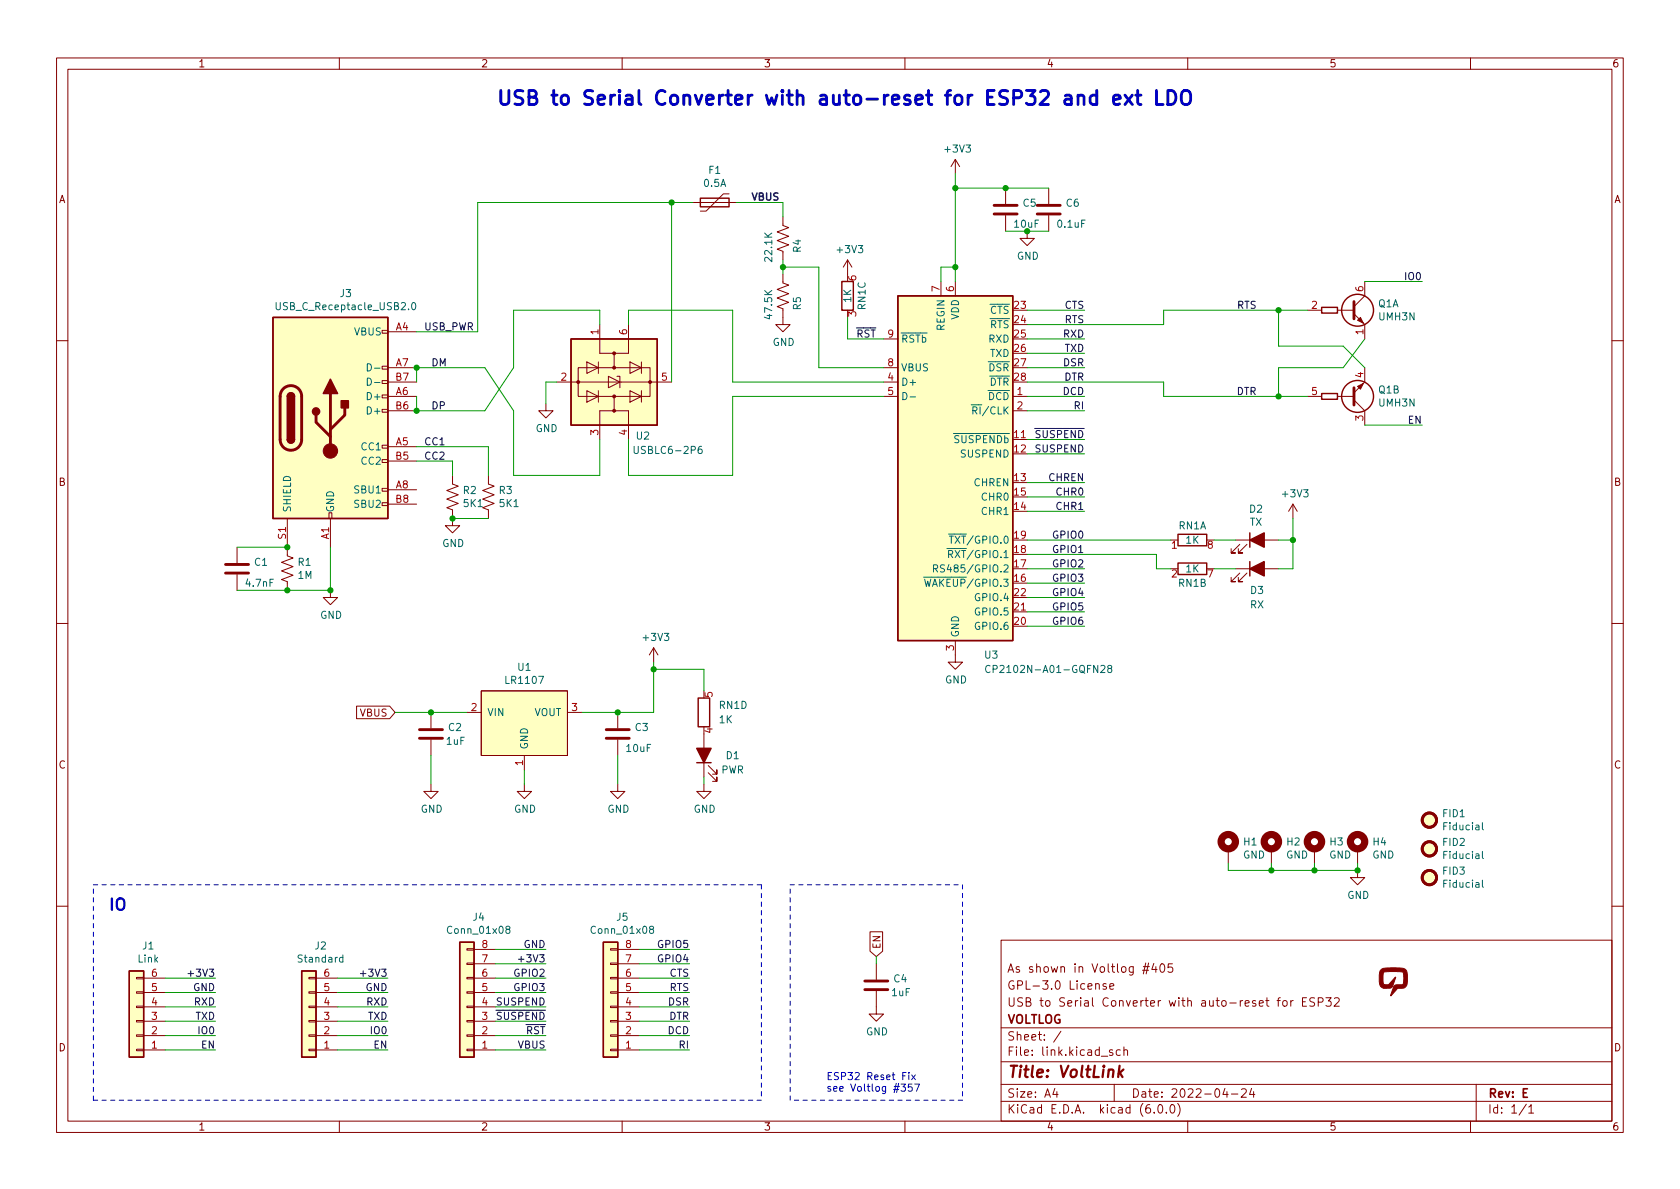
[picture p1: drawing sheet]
<svg xmlns="http://www.w3.org/2000/svg" width="297mm" height="210mm" viewBox="0 0 297 210" stroke-linecap="round" stroke-linejoin="round" font-family="sans-serif">
<g fill="none" stroke="#840000" stroke-width=".18">
<path d="M10 10.2h277v190.1h-277zM12 12.2h273v186.1h-273zM60 10.2v2M110 10.2v2M160 10.2v2M210 10.2v2M260 10.2v2M122.6 35.8h7.6M128.9 34.3h-1l-3.1 3h-1M138.4 38.3v1.6l1 .4-2 .7 2 .8-2 .7 2 .8-2 .8 1 .3v1.6M168.9 28.2v2.5M168.9 28.2l-.8 1.3"/>
<path d="M168.9 28.2l.8 1.3M177.8 33.3v2.8M177.8 38.1v2.8M185.4 33.3v2.8M185.4 38.1v2.8M67.6 58.4h1v.5h-1zM68.6 58.7h5.1M106 57.4v5.1h2.6M111.1 57.4v5.1h-2.5v2.5M138.4 48.5v1.5l1 .4-2 .8 2 .7-2 .8 2 .8-2 .7 1 .4v2.8h1.3l-1.3 1.3-1.2-1.3h1.2M149.9 46l-.8 1.2M149.9 46v2.5"/>
<path d="M149.9 46l.7 1.2M156.2 59.9h2.5M166.4 49.8v2.5M168.9 49.8v2.5M181.6 40.9v1.3h1.3l-1.3 1.2-1.3-1.2h1.3M231.1 54.9h2.6M236.5 54.9h2.9M239.4 55.5l1.9 1.9v2.5M241.3 49.8v2.5l-1.9 1.9M10 60.2h2M67.6 78.7h1v.5h-1zM67.6 72.4h1v.5h-1z"/>
<path d="M67.6 69.8h1v.6h-1zM67.6 67.3h1v.5h-1zM67.6 64.8h1v.5h-1zM68.6 70.1h5.1M68.6 72.6h5.1M68.6 67.6h5.1M68.6 65h5.1M68.6 79h5.1M96.5 71.4v1.2h1.3l-1.3 1.3-1.3-1.3h1.3M98.4 67.6h20.3M102.2 65h12.7v5.1h-12.7zM103.8 64l2 1-2 1z"/>
<path d="M103.8 69.1l2 1-2 1zM105.8 64v2M105.8 69.1v2M107.6 66.5l2 1.1-2 1zM108.6 70.1v2.5h2.5v5.1M108.6 72.6h-2.6v5.1M109.1 66.5h.5v2.1M111.4 64l2 1-2 1zM111.4 69.1l2 1-2 1zM113.4 64v2M113.4 69.1v2M156.2 70.1h2.5"/>
<path d="M156.2 67.6h2.5M156.2 65h2.5M179.1 70.1h2.5M179.1 72.6h2.5M231.1 70.1h2.6M236.5 70.1h2.9M239.4 70.7l1.9 1.9v2.6M241.3 65v2.6l-1.9 1.9M285 60.2h2M41.9 96.8v2.8M50.8 91.7v6.6l1 .4-2 .7 2 .8-2 .8 2 .7-2 .8 1 .4v1.5M58.2 90.7h.5v1h-.5z"/>
<path d="M58.4 91.7v5.1M67.6 88.9h1v.5h-1zM67.6 86.4h1v.5h-1zM67.6 81.3h1v.5h-1zM68.6 86.6h5.1M68.6 81.5h5.1M68.6 89.1h5.1M80 84.1v1.5l1 .4-2 .7 2 .8-2 .8 2 .7-2 .8 1 .4v2.8h1.3l-1.3 1.2-1.3-1.2h1.3M86.4 84.1v1.5l1 .4-2.1 .7 2.1 .8-2.1 .8 2.1 .7-2.1 .8 1.1 .4v1.5M218.4 95.5h7.7M219.2 96.3l-1.5 1.5h.7h-.7v-.8M220.5 96.3l-1.6 1.5h.8h-.8v-.8"/>
<path d="M228.6 89.1l-.8 1.3M228.6 89.1v2.6M228.6 89.1l.8 1.3M10 110.2h2M41.9 101.6v2.8M58.4 104.4v1.3h1.3l-1.3 1.2-1.3-1.2h1.3M115.6 114.5l-.8 1.3M115.6 114.5v2.6M115.6 114.5l.7 1.3M168.9 113.3v3.8h1.3l-1.3 1.3-1.3-1.3h1.3M179.1 108.2h2.5M218.4 100.6h7.7"/>
<path d="M219.2 101.3l-1.5 1.6h.7h-.7v-.8M220.5 101.3l-1.6 1.6h.8h-.8v-.8M285 110.2h2M63 124.9h5.9l.9 1.1-.9 1.1h-5.9zM76.2 138.7v1.2h1.3l-1.3 1.3-1.3-1.3h1.3M76.2 126v2.8M76.2 130.8v2.8M82.5 126h2.6M85.1 122.2h15.2v11.4h-15.2zM92.7 138.7v1.2h1.3l-1.3 1.3-1.3-1.3h1.3M92.7 133.6v2.5M100.3 126h2.6"/>
<path d="M109.2 138.7v1.2h1.3l-1.3 1.3-1.3-1.3h1.3M109.2 126v2.8M109.2 130.8v2.8M124.5 138.7v1.2h1.2l-1.2 1.3-1.3-1.3h1.3M124.5 129.8v7.6M125.2 136.6l1.5 1.6v-.8v.8h-.7M125.2 135.4l1.5 1.5v-.8v.8h-.7M217.2 150.1v2.5M224.8 150.1v2.5M232.4 150.1v2.5M240 153.9v1.3h1.3l-1.3 1.3-1.2-1.3h1.2M240 150.1v2.5"/>
<path d="M10 160.2h2M24.1 172.8h1.3v.3h-1.3zM24.1 175.4h1.3v.2h-1.3zM24.1 177.9h1.3v.3h-1.3zM25.4 178h3.8M25.4 175.5h3.8M25.4 173h3.8M54.6 172.8h1.3v.3h-1.3zM54.6 175.4h1.3v.2h-1.3zM54.6 177.9h1.3v.3h-1.3zM55.9 178h3.8M55.9 175.5h3.8"/>
<path d="M55.9 173h3.8M82.5 167.8h1.3v.2h-1.3zM82.5 170.3h1.3v.3h-1.3zM82.5 172.8h1.3v.3h-1.3zM82.5 175.4h1.3v.2h-1.3zM82.5 177.9h1.3v.3h-1.3zM83.8 178h3.8M83.8 175.5h3.8M83.8 173h3.8M83.8 170.4h3.8M83.8 167.9h3.8M107.9 167.8h1.3v.2h-1.3z"/>
<path d="M107.9 170.3h1.3v.3h-1.3zM107.9 172.8h1.3v.3h-1.3zM107.9 175.4h1.3v.2h-1.3zM107.9 177.9h1.3v.3h-1.3zM109.2 178h3.8M109.2 175.5h3.8M109.2 173h3.8M109.2 170.4h3.8M109.2 167.9h3.8M153.8 164.8h2.3v3.4l-1.2 1-1.1-1zM154.9 175.3v4h1.3l-1.3 1.3-1.2-1.3h1.2M154.9 170.4v2.8"/>
<path d="M177 166.3h108v32h-108zM193.7 174.1l.2-.2 .4 .1 .1 .9M195.6 174l-.4-.1-.2 .2 .1 .3 .5 .1v.4h-.6M196.2 174.4l.7-.1v-.3l-.5-.1-.2 .2 .1 .8h.6M202 171.6h1.1M202.1 170.9h1.1M202.6 170.3l-.5 1.9M203.1 170.3l-.5 1.9M204 170.4l-.4 1h1M204.4 170.9v1M205.2 170.6l.2-.2a.81 .81 0 0 1 .6 .7 .81 .81 0 0 1-.3 .8h-.1a.81 .81 0 0 1-.4-1.3zM207.3 170.4h-.7l-.1 .7 .2-.1 .5 .1 .2 .2-.1 .5-.2 .1-.6-.1"/>
<path d="M225.8 176.9h.6M226.4 176.4l-.4 .2v1.3M226.9 177l.4-.1 .3 .3v.4l-.3 .3h-.4l-.1-.3v-.4zM228.2 176.9v1M228.6 176.9l-.2 .1-.2 .2M230.3 177.1h.5M231 176.4h-.7v1.5h.7M232.4 176.5l-.5-.1-.3 .3 .1 .4 .7 .3v.4l-.3 .1h-.5M233.1 177.2l.7-.1 .1-.2v-.3l-.3-.2h-.5v1.5M234.4 176.4h1l-.5 .6 .4 .1v.7l-.2 .1h-.5l-.2-.1M235.9 176.6l.6-.2 .2 .2 .1 .3-.9 1h.9M285 160.2h2"/>
<path d="M24.1 180.5h1.3v.2h-1.3zM24.1 183h1.3v.3h-1.3zM24.1 185.5h1.3v.3h-1.3zM25.4 185.7h3.8M25.4 183.1h3.8M25.4 180.6h3.8M54.6 180.5h1.3v.2h-1.3zM54.6 183h1.3v.3h-1.3zM54.6 185.5h1.3v.3h-1.3zM55.9 185.7h3.8M55.9 183.1h3.8M55.9 180.6h3.8"/>
<path d="M60 198.3v2M82.5 180.5h1.3v.2h-1.3zM82.5 183h1.3v.3h-1.3zM82.5 185.5h1.3v.3h-1.3zM83.8 185.7h3.8M83.8 183.1h3.8M83.8 180.6h3.8M107.9 180.5h1.3v.2h-1.3zM107.9 183h1.3v.3h-1.3zM107.9 185.5h1.3v.3h-1.3zM109.2 185.7h3.8M109.2 183.1h3.8"/>
<path d="M109.2 180.6h3.8M110 198.3v2M160 198.3v2M177 194.8h108M177 191.8h108M177 187.8h108M177 181.8h108M186.5 192.5l-.4 1h1M186.9 193v1M187.6 182.4l-1.3 1.9M196.7 185.7l-.3-.1-.3 .2 .1 .3 .5 .1v.4h-.6M197 191.8v3"/>
<path d="M198.1 185.7l-.5-.1-.2 .3v.4l.1 .3h.6M198.7 185.8l.2-.2 .4 .1 .1 .9M198.7 185.1v1.5M204.1 196.7v.1M204.9 195.4l.2-.1a.81 .81 0 0 1 .6 .7 .81 .81 0 0 1-.3 .8h-.2a.81 .81 0 0 1-.6-.6 .81 .81 0 0 1 .3-.8zM206.2 196.7v.1M207.1 195.4l.1-.1a.81 .81 0 0 1 .6 .7 .81 .81 0 0 1-.3 .8h-.1a.81 .81 0 0 1-.6-.6 .81 .81 0 0 1 .3-.8zM208.2 195.1a1.72 1.72 0 0 1 0 2.3M210 198.3v2M216.6 192.5l-.4 1h.9M216.9 193v1M217.7 193.5h1.2"/>
<path d="M219.5 192.7l.6-.2 .2 .2 .1 .3-1 1h1M221.3 192.5l-.4 1h1M221.6 193v1M260 198.3v2M261 191.8v6.5M269.9 195.3l-1.3 1.9M270.3 195.8l.4-.5v1.5M270.3 196.8h.9"/>
</g>
<path d="M198 188.5l-.3 2M198 189.7l.5 .8M198.6 189.1l-.8 .8" fill="none" stroke="#840000" stroke-width=".4"/>
<g fill="none" stroke="#840000" stroke-width=".25">
<path d="M123.8 35h5.1v1.6h-5.1zM48.3 56.1h20.3v35.6h-20.3zM101 59.9h15.2v15.3h-15.2zM148.8 49.8h2.1v5.1h-2.1zM158.7 52.3h20.4v61h-20.4zM233.7 54.4h2.8v1h-2.8zM50.8 77.7a.64 .64 0 0 0 .6 .7 .64 .64 0 0 0 .7-.7M50.8 70.1a.64 .64 0 0 1 .6-.6 .64 .64 0 0 1 .7 .6M233.7 69.6h2.8v1h-2.8zM208.3 99.6h5.1v2h-5.1zM208.3 94.5h5.1v2h-5.1zM221 94.2v2.6"/>
<path d="M221 99.3v2.5M123.2 134.9h2.5M123.4 123.4h2.1v5.1h-2.1zM22.9 171.7h2.5v15.2h-2.5zM53.3 171.7h2.6v15.2h-2.6zM81.3 166.6h2.5v20.3h-2.5zM106.7 166.6h2.5v20.3h-2.5z"/>
<circle cx="240" cy="54.9" r="2.82"/>
<circle cx="240" cy="70.1" r="2.82"/>
</g>
<g fill="#840000" stroke="#840000" stroke-width=".25">
<path d="M123.2 132.3h2.5l-1.2 2.6z"/>
<path d="M221 95.5l2.5-1.3v2.6z"/>
<path d="M221 100.6l2.5-1.3v2.5z"/>
<path d="M50.8 77.7h1.3a.64 .64 0 0 1-.7 .7 .64 .64 0 0 1-.6-.7z"/>
<path d="M50.8 70.1h1.3v7.6h-1.3z"/>
<path d="M51 69.7a.64 .64 0 0 1 .7-.2 .64 .64 0 0 1 .4 .6h-1.3z"/>
<path d="M58.4 67.1l1.3 2.5h-2.6z"/>
<path d="M60.3 70.9h1.3v1.2h-1.3z"/>
<circle cx="55.9" cy="72.8" r=".63"/>
</g>
<g fill="none" stroke="#840000" stroke-width=".51">
<path d="M175.8 37.8h4M175.8 36.3h4M183.4 37.8h4.1M183.4 36.3h4.1M239.4 53.3v3.1M50.1 68.8a1.91 1.91 0 0 1 2.1-.5 1.91 1.91 0 0 1 1.1 1.8v7.6a1.91 1.91 0 0 1-1.9 1.9 1.91 1.91 0 0 1-1.9-1.9v-7.8l.2-.6zM55.9 73.4v1.3l2.5 2.5M58.4 69.6v10.2M61 72.1v1.3l-2.6 2.5M239.4 68.6v3M39.9 99.8h4M39.9 101.3h4"/>
<path d="M74.2 130.6h4M74.2 129h4M107.2 130.6h4.1M107.2 129h4.1M152.9 175h4.1M152.9 173.5h4.1"/>
<circle cx="252.7" cy="145" r="1.27"/>
<circle cx="252.7" cy="150.1" r="1.27"/>
<circle cx="252.7" cy="155.2" r="1.27"/>
</g>
<g fill="#ffffc2" stroke="#ffffc2" stroke-width=".18">
<path d="M85.1 122.2h15.2v11.4h-15.2z"/>
<path d="M158.7 52.3h20.4v61h-20.4z"/>
<path d="M22.9 171.7h2.5v15.2h-2.5z"/>
<path d="M81.3 166.6h2.5v20.3h-2.5z"/>
<path d="M53.3 171.7h2.6v15.2h-2.6z"/>
<path d="M106.7 166.6h2.5v20.3h-2.5z"/>
<path d="M101 59.9h15.2v15.3h-15.2z"/>
<path d="M48.3 56.1h20.3v35.6h-20.3z"/>
<circle cx="252.7" cy="150.1" r="1.27"/>
<circle cx="252.7" cy="145" r="1.27"/>
<circle cx="252.7" cy="155.2" r="1.27"/>
</g>
<g fill="#840000" stroke="#840000" stroke-width=".18">
<path d="M240 68.3l1-.5-.5 1z"/>
<path d="M240 56.6l.5-.5 .5 1z"/>
<path d="M244.2 171.4l.4-.2h.6h2.3a1.13 1.13 0 0 1 1.3 1.2v1.5a.89 .89 0 0 1-.9 .9h-.8l-1.2 1.3 .3-.9a1.07 1.07 0 0 1 .7-1.1h1.1a2.61 2.61 0 0 0 .1-1.9 .39 .39 0 0 0-.6-.4h-1.8l-1 .1-.2 .6 .1 1.2a.39 .39 0 0 0 .4 .4h.5l1.2-1.3-.4 1.5-.3 .3a2.25 2.25 0 0 1-1.8-.1l-.3-.5v-1.6l.1-.7z"/>
<circle cx="108.6" cy="62.5" r=".25"/>
<circle cx="108.6" cy="65" r=".25"/>
<circle cx="102.2" cy="67.6" r=".25"/>
<circle cx="114.9" cy="67.6" r=".25"/>
<circle cx="108.6" cy="70.1" r=".25"/>
<circle cx="108.6" cy="72.6" r=".25"/>
<circle cx="58.4" cy="79.8" r="1.27"/>
</g>
<g fill="none" stroke="#006464" stroke-width=".18">
<path d="M48.8 53.5v1l.3 .3 .3-.1 .2-.2v-1M73 53.6l.1-.1a.68 .68 0 0 1 .4 .6 .68 .68 0 0 1-.4 .7 .84 .84 0 0 1-.1-1.2zM64.9 64.3a.64 .64 0 0 1 .8 .7 .64 .64 0 0 1-.8 .6zM64.9 66.9a.64 .64 0 0 1 .8 .6 .64 .64 0 0 1-.8 .6zM66.2 65.1h1M66.2 67.6h1M112.1 78.9v1.1l.3 .2 .3-.1 .1-.1v-1.1M124 78.9l-.3 .1a.85 .85 0 0 0 0 1.2l.4-.1 .1-.4-.3-.3-.3 .1-.2 .2M159.6 69.4a.64 .64 0 0 1 .8 .6 .64 .64 0 0 1-.8 .7zM160.9 70.2h1M167 99.9h-.5l-.2 .1v.4l.6 .2 .1 .3-.2 .3-.5-.1M165.1 100.5h.6l.1-.2-.1-.3-.6-.1v1.3"/>
<path d="M165.4 100.5l.4 .7M175 117.8a.6 .6 0 0 0-.8 .4 .6 .6 0 0 0 .6 .7l.2-.1M196.1 118.2l-.2-.2v-.2l.2-.1h.4l.1 .2-.1 .2-.5 .2-.1 .1v.4l.2 .1h.4l.1-.2-.1-.4-.2-.1M262.1 150.6v1l.2 .2M262.1 145.5v1.1l.2 .1M262.1 155.6v1.1l.2 .2M60.6 169.4l-.3-.1-.3 .2 .1 .6h.5M60.6 168.9v1.2M89.7 164.3l-.3-.2 .1-.2 .2-.1h.3l.2 .2-.1 .2-.5 .2-.2 .2v.2l.3 .3 .3-.1 .2-.2-.1-.3-.2-.2M115.1 164.3l-.3-.2 .1-.2 .2-.1h.3l.2 .2-.1 .2-.5 .2-.2 .2v.2l.3 .3 .3-.1 .2-.2-.1-.3-.2-.2"/>
</g>
<g fill="none" stroke="#840000" stroke-width="1.3">
<circle cx="217.2" cy="148.8" r="1.27"/>
<circle cx="224.8" cy="148.8" r="1.27"/>
<circle cx="232.4" cy="148.8" r="1.27"/>
<circle cx="240" cy="148.8" r="1.27"/>
</g>
<path d="M33.2 172.2h1M63.7 172.2h1M91.7 169.6h.9" fill="none" stroke="#0f0f0f" stroke-width=".18"/>
<path d="M159.3 191.7h.8l-.4 .5 .3 .1v.5l-.1 .2-.6-.2M160.2 189.7h-.6v1.2M160.7 189.7v.1M160.7 190.1v.8M161.2 190.1l.7 .8M161.2 191.7h-.6v.6l.2-.1h.4l.1 .2-.1 .4-.1 .2-.5-.2M161.7 191.7h.9l-.6 1.3M161.9 190.1l-.7 .8" fill="none" stroke="#0000c2" stroke-width=".18"/>
<path d="M193.9 16.9l-.7-.1-.5 .5v.7l.3 .4 .2 .1 .7-.1M193.9 16v2.5M196.9 17.7l1.2-.3-.1-.5-.8-.1-.3 .4v.9l.1 .3 .2 .1 .8-.1M198.9 16.8l1.3 1.7M200.2 16.8l-1.3 1.7M200.8 16.8h.9M201.2 16v2.1l.1 .3 .4 .1M204.5 16v2.5h1.2M206.5 16a1.31 1.31 0 0 1 1.4 .8 1.31 1.31 0 0 1-.5 1.6l-.9 .1zM209 16.3a.83 .83 0 0 1 .9-.3 .83 .83 0 0 1 .6 .8v.9a.83 .83 0 0 1-.8 .8 .83 .83 0 0 1-.8-.8z" fill="none" stroke="#0000c2" stroke-width=".5"/>
<path d="M16.5 156.5h118.1M134.6 156.5v38.1M139.7 156.5h30.5M170.2 156.5v38.1M16.5 194.6v-38.1M134.6 194.6h-118.1M139.7 194.6v-38.1M170.2 194.6h-30.5" fill="none" stroke="#0000c2" stroke-width=".18" stroke-dasharray=".8 .8"/>
<g fill="none" stroke="#009600" stroke-width=".18">
<path d="M118.7 35.8v31.8M122.6 35.8h-38.1v22.9h-10.8M130.2 35.8h8.2v2.5M168.9 33.3h16.5M168.9 30.7v19.1M106 57.4v-2.5h-15.2v10.1l-5.1 7.6h-12v-2.5M111.1 57.4v-2.5h18.4v12.7h26.7M138.4 47.2h6.4v17.8h11.4M138.4 46v2.5M149.9 56.1v3.8h6.3M168.9 47.2h-2.5v2.6M177.8 40.9h7.6"/>
<path d="M181.6 59.9h10.2M181.6 54.9h10.2M226.1 54.9v6.3h11.4l3.8 3.8M231.1 54.9h-25.4v2.5h-24.1M241.3 59.9l-3.8 5.1h-11.4v5.1M241.3 49.8h10.2M73.7 79h12.7v5.1M73.7 67.6v-2.6h12l5.1 7.6v11.5h15.2v-6.4M98.4 67.6h-1.9v3.8M156.2 70.1h-26.7v14h-18.4v-6.4M181.6 72.6h10.2M181.6 70.1h10.2"/>
<path d="M181.6 67.6h24.1v2.5h25.4M181.6 65h10.2M181.6 77.7h10.2M181.6 62.5h10.2M241.3 75.2h10.2M41.9 96.8h8.9M58.4 96.8v7.6h-16.5M73.7 81.5h6.3v2.6M80 91.7h6.4M181.6 98h22.9v2.6h2.5M181.6 95.5h25.4M181.6 90.4h10.2"/>
<path d="M181.6 87.9h10.2M181.6 80.3h10.2M181.6 85.3h10.2M214.6 95.5h3.8M226.1 95.5h2.5M228.6 91.7v8.9h-2.5M115.6 117.1v8.9h-12.7M115.6 118.4h8.9v3.8M181.6 100.6h10.2M181.6 103.1h10.2M181.6 105.7h10.2M181.6 108.2h10.2"/>
<path d="M181.6 110.7h10.2M214.6 100.6h3.8M69.8 126h12.7M76.2 133.6v5.1M92.7 136.1v2.6M109.2 133.6v5.1M124.5 137.4v1.3M217.2 152.6v1.3h22.8v-1.3M224.8 152.6v1.3M232.4 152.6v1.3M29.2 173h8.9M29.2 175.5h8.9"/>
<path d="M29.2 178h8.9M59.7 173h8.9M59.7 175.5h8.9M59.7 178h8.9M87.6 173h8.9M87.6 175.5h8.9M87.6 178h8.9M87.6 167.9h8.9M87.6 170.4h8.9M113 173h8.9M113 175.5h8.9M113 178h8.9"/>
<path d="M113 167.9h8.9M113 170.4h8.9M154.9 169.2v1.2M29.2 180.6h8.9M29.2 183.1h8.9M29.2 185.7h8.9M59.7 180.6h8.9M59.7 183.1h8.9M59.7 185.7h8.9M87.6 180.6h8.9M87.6 183.1h8.9M87.6 185.7h8.9"/>
<path d="M113 180.6h8.9M113 183.1h8.9M113 185.7h8.9"/>
</g>
<g fill="#009600" stroke="#009600" stroke-width=".18">
<circle cx="73.7" cy="65" r=".46"/>
<circle cx="118.7" cy="35.8" r=".46"/>
<circle cx="138.4" cy="47.2" r=".46"/>
<circle cx="80" cy="91.7" r=".46"/>
<circle cx="76.2" cy="126" r=".46"/>
<circle cx="109.2" cy="126" r=".46"/>
<circle cx="58.4" cy="104.4" r=".46"/>
<circle cx="73.7" cy="72.6" r=".46"/>
<circle cx="50.8" cy="96.8" r=".46"/>
<circle cx="50.8" cy="104.4" r=".46"/>
<circle cx="115.6" cy="118.4" r=".46"/>
<circle cx="232.4" cy="153.9" r=".46"/>
<circle cx="228.6" cy="95.5" r=".46"/>
<circle cx="224.8" cy="153.9" r=".46"/>
<circle cx="240" cy="153.9" r=".46"/>
<circle cx="177.8" cy="33.3" r=".46"/>
<circle cx="181.6" cy="40.9" r=".46"/>
<circle cx="168.9" cy="47.2" r=".46"/>
<circle cx="168.9" cy="33.3" r=".46"/>
<circle cx="226.1" cy="70.1" r=".46"/>
<circle cx="226.1" cy="54.9" r=".46"/>
</g>
<text font-size="3.5" fill="#0000c2" x="87.6" y="18.6">USB to Serial Converter with auto-reset for ESP32 and ext LDO</text>
<text font-size="2.8" fill="#0000c2" x="19" y="161">IO</text>
<text font-size="2.8" fill="#840000" x="178" y="190.6">Title: VoltLink</text>
<g font-size="2.1" fill="#840000">
<text x="178" y="172">As shown in Voltlog #405</text>
<text x="178" y="178">USB to Serial Converter with auto-reset for ESP32</text>
<text x="178" y="175">GPL-3.0 License</text>
<text x="178" y="184">Sheet: /</text>
<text x="178" y="181">VOLTLOG</text>
<text x="178" y="186.7">File: link.kicad_sch</text>
<text x="178" y="196.9">KiCad E.D.A. kicad (6.0.0)</text>
<text x="178" y="194.1">Size: A4</text>
<text x="200" y="194.1">Date: 2022-04-24</text>
<text x="263" y="194.1">Rev: E</text>
<text x="263" y="196.9">Id: 1/1</text>
</g>
<g font-size="1.8" fill="#840000">
<text x="35" y="11.9">1</text>
<text x="85" y="11.9">2</text>
<text x="135" y="11.9">3</text>
<text x="185" y="11.9">4</text>
<text x="235" y="11.9">5</text>
<text x="285" y="11.9">6</text>
<text x="10.3" y="35.9">A</text>
<text x="285.3" y="35.9">A</text>
<text x="10.3" y="85.9">B</text>
<text x="285.3" y="85.9">B</text>
<text x="63.7" y="126.7">VBUS</text>
<text x="10.3" y="135.9">C</text>
<text x="285.3" y="135.9">C</text>
<text x="155.7" y="167.9" transform="rotate(-90 155.7 167.9)">EN</text>
<text x="10.3" y="185.9">D</text>
<text x="285.3" y="185.9">D</text>
<text x="35" y="199.9">1</text>
<text x="85" y="199.9">2</text>
<text x="135" y="199.9">3</text>
<text x="185" y="199.9">4</text>
<text x="235" y="199.9">5</text>
<text x="285" y="199.9">6</text>
</g>
<g font-size="1.8" fill="#006464">
<text x="167.2" y="27">+3V3</text>
<text x="124.5" y="33">0.5A</text>
<text x="125.3" y="30.7">F1</text>
<text x="179.4" y="40.3">10uF</text>
<text x="180.9" y="36.5">C5</text>
<text x="187.1" y="40.3">0.1uF</text>
<text x="188.5" y="36.5">C6</text>
<text x="136.5" y="46.1" transform="rotate(-90 136.5 46.1)">22.1K</text>
<text x="141.6" y="44.6" transform="rotate(-90 141.6 44.6)">R4</text>
<text x="148.2" y="44.7">+3V3</text>
<text x="179.8" y="45.9">GND</text>
<text x="60.2" y="52.5">J3</text>
<text x="150.5" y="53.4" transform="rotate(-90 150.5 53.4)">1K</text>
<text x="49.4" y="54.8">USB_C_Receptacle_USB2.0</text>
<text x="62.7" y="59.3">VBUS</text>
<text x="136.5" y="56.2" transform="rotate(-90 136.5 56.2)">47.5K</text>
<text x="141.6" y="54.8" transform="rotate(-90 141.6 54.8)">R5</text>
<text x="153" y="54.7" transform="rotate(-90 153 54.7)">RN1C</text>
<text x="167" y="58.4" transform="rotate(-90 167 58.4)">REGIN</text>
<text x="169.5" y="56.6" transform="rotate(-90 169.5 56.6)">VDD</text>
<text x="173.6" y="55.5">~{CTS}</text>
<text x="173.6" y="58">~{RTS}</text>
<text x="243.7" y="54.3">Q1A</text>
<text x="243.8" y="56.6">UMH3N</text>
<text x="136.6" y="61.2">GND</text>
<text x="159.3" y="65.7">VBUS</text>
<text x="159.3" y="60.6">~{RSTb}</text>
<text x="173.5" y="65.7">~{DSR}</text>
<text x="174.8" y="60.6">RXD</text>
<text x="175" y="63.1">TXD</text>
<text x="65.3" y="70.7">D+</text>
<text x="159.3" y="68.2">D+</text>
<text x="173.4" y="70.7">~{DCD}</text>
<text x="173.6" y="68.2">~{DTR}</text>
<text x="243.8" y="69.6">Q1B</text>
<text x="243.8" y="71.9">UMH3N</text>
<text x="65.3" y="73.3">D+</text>
<text x="94.7" y="76.4">GND</text>
<text x="112.5" y="77.7">U2</text>
<text x="171.3" y="73.3">~{RI}/CLK</text>
<text x="64" y="79.6">CC1</text>
<text x="64" y="82.2">CC2</text>
<text x="112.7" y="80.3">USBLC6-2P6</text>
<text x="167.6" y="78.4">~{SUSPENDb}</text>
<text x="170" y="80.9">SUSPEND</text>
<text x="62.8" y="87.2">SBU1</text>
<text x="62.8" y="89.8">SBU2</text>
<text x="81.9" y="87.3">R2</text>
<text x="82" y="89.7">5K1</text>
<text x="88.3" y="87.3">R3</text>
<text x="88.4" y="89.7">5K1</text>
<text x="172.3" y="86">CHREN</text>
<text x="173.7" y="88.5">CHR0</text>
<text x="226.9" y="87.9">+3V3</text>
<text x="51.4" y="90.7" transform="rotate(-90 51.4 90.7)">SHIELD</text>
<text x="59.1" y="90.7" transform="rotate(-90 59.1 90.7)">GND</text>
<text x="173.7" y="91.1">CHR1</text>
<text x="208.4" y="93.6">RN1A</text>
<text x="220.9" y="90.6">D2</text>
<text x="220.9" y="93">TX</text>
<text x="45" y="100">C1</text>
<text x="52.7" y="100">R1</text>
<text x="78.2" y="96.7">GND</text>
<text x="166.8" y="101.2">RS485/GPIO.2</text>
<text x="167.3" y="98.7">~{RXT}/GPIO.1</text>
<text x="167.5" y="96.1">~{TXT}/GPIO.0</text>
<text x="209.7" y="101.2">1K</text>
<text x="209.7" y="96.1">1K</text>
<text x="43.6" y="103.8">4.7nF</text>
<text x="52.7" y="102.4">1M</text>
<text x="162.9" y="103.8">~{WAKEUP}/GPIO.3</text>
<text x="172.7" y="106.3">GPIO.4</text>
<text x="208.4" y="103.8">RN1B</text>
<text x="221" y="107.6">RX</text>
<text x="221.1" y="105">D3</text>
<text x="56.6" y="109.4">GND</text>
<text x="113.9" y="113.3">+3V3</text>
<text x="169.5" y="112.8" transform="rotate(-90 169.5 112.8)">GND</text>
<text x="172.7" y="111.4">GPIO.6</text>
<text x="172.7" y="108.8">GPIO.5</text>
<text x="91.6" y="118.6">U1</text>
<text x="174.1" y="116.5">U3</text>
<text x="175.8" y="119">CP2102N-A01-GQFN28</text>
<text x="89.6" y="120.9">LR1107</text>
<text x="127.2" y="125.3">RN1D</text>
<text x="167.1" y="120.8">GND</text>
<text x="79" y="131.7">1uF</text>
<text x="79.3" y="129.3">C2</text>
<text x="86.1" y="126.6">VIN</text>
<text x="94.4" y="126.6">VOUT</text>
<text x="112.3" y="129.3">C3</text>
<text x="127.2" y="127.9">1K</text>
<text x="93.3" y="132.6" transform="rotate(-90 93.3 132.6)">GND</text>
<text x="110.8" y="133">10uF</text>
<text x="127.5" y="136.8">PWR</text>
<text x="128.4" y="134.2">D1</text>
<text x="74.4" y="143.7">GND</text>
<text x="90.9" y="143.7">GND</text>
<text x="107.4" y="143.7">GND</text>
<text x="122.6" y="143.7">GND</text>
<text x="219.9" y="149.5">H1</text>
<text x="227.5" y="149.5">H2</text>
<text x="235.2" y="149.5">H3</text>
<text x="242.8" y="149.5">H4</text>
<text x="255.1" y="149.6">FID2</text>
<text x="255.1" y="144.5">FID1</text>
<text x="255.4" y="146.8">Fiducial</text>
<text x="219.8" y="151.8">GND</text>
<text x="227.4" y="151.8">GND</text>
<text x="235" y="151.8">GND</text>
<text x="242.6" y="151.8">GND</text>
<text x="255.1" y="154.7">FID3</text>
<text x="255.4" y="151.9">Fiducial</text>
<text x="238.2" y="158.9">GND</text>
<text x="255.4" y="157">Fiducial</text>
<text x="25.2" y="167.9">J1</text>
<text x="55.7" y="167.9">J2</text>
<text x="79.4" y="165.1">Conn_01x08</text>
<text x="83.6" y="162.8">J4</text>
<text x="104.8" y="165.1">Conn_01x08</text>
<text x="109" y="162.8">J5</text>
<text x="24.4" y="170.2">Link</text>
<text x="52.9" y="170.2">Standard</text>
<text x="158" y="173.7">C4</text>
<text x="157.7" y="176.1">1uF</text>
<text x="153.1" y="183.1">GND</text>
</g>
<g font-size="1.8" fill="#0f0f0f">
<text x="132.7" y="35.5">VBUS</text>
<text x="248.6" y="49.5">IO0</text>
<text x="74.9" y="58.4">USB_PWR</text>
<text x="150" y="59.7">~{RST} 9</text>
<text x="188" y="59.7">RXD</text>
<text x="188.2" y="57.1">RTS</text>
<text x="188.2" y="54.6">CTS</text>
<text x="218.7" y="54.6">RTS</text>
<text x="76.2" y="64.8">DM</text>
<text x="188" y="64.8">DSR</text>
<text x="188.2" y="62.2">TXD</text>
<text x="187.9" y="69.8">DCD</text>
<text x="188.1" y="67.3">DTR</text>
<text x="218.6" y="69.8">DTR</text>
<text x="76.2" y="72.4">DP</text>
<text x="179.4" y="77.5">11 ~{SUSPEND}</text>
<text x="190" y="72.4">RI</text>
<text x="249" y="74.9">EN</text>
<text x="74.9" y="81.3">CC2</text>
<text x="74.9" y="78.7">CC1</text>
<text x="183.2" y="80">SUSPEND</text>
<text x="185.5" y="85.1">CHREN</text>
<text x="187" y="87.6">CHR0</text>
<text x="186.4" y="95.2">GPIO0</text>
<text x="187" y="90.2">CHR1</text>
<text x="186.4" y="100.3">GPIO2</text>
<text x="186.4" y="97.8">GPIO1</text>
<text x="186.4" y="107.9">GPIO5</text>
<text x="186.4" y="102.9">GPIO3</text>
<text x="186.4" y="105.4">GPIO4</text>
<text x="186.4" y="110.5">GPIO6</text>
<text x="92.6" y="167.6">GND</text>
<text x="116.5" y="167.6">GPIO5</text>
<text x="33.9" y="172.7">+3V3</text>
<text x="64.4" y="172.7">+3V3</text>
<text x="91.1" y="172.7">GPIO2</text>
<text x="92.3" y="170.2">+3V3</text>
<text x="116.5" y="170.2">GPIO4</text>
<text x="118.4" y="172.7">CTS</text>
<text x="34.2" y="175.2">GND</text>
<text x="34.4" y="177.8">RXD</text>
<text x="64.6" y="175.2">GND</text>
<text x="64.8" y="177.8">RXD</text>
<text x="88" y="177.8">SUSPEND</text>
<text x="91.1" y="175.2">GPIO3</text>
<text x="118.2" y="177.8">DSR</text>
<text x="118.4" y="175.2">RTS</text>
<text x="34.6" y="180.3">TXD</text>
<text x="35.2" y="182.9">IO0</text>
<text x="35.6" y="185.4">EN</text>
<text x="65" y="180.3">TXD</text>
<text x="65.7" y="182.9">IO0</text>
<text x="66.1" y="185.4">EN</text>
<text x="85.2" y="180.3">3 ~{SUSPEND}</text>
<text x="91.6" y="185.4">VBUS</text>
<text x="91.6" y="182.9">~{RST}</text>
<text x="118.1" y="182.9">DCD</text>
<text x="118.3" y="180.3">DTR</text>
<text x="120.2" y="185.4">RI</text>
</g>
<g font-size="1.8" fill="#a90000">
<text x="151.4" y="49.6" transform="rotate(-90 151.4 49.6)">6</text>
<text x="166.1" y="51.5" transform="rotate(-90 166.1 51.5)">7</text>
<text x="168.7" y="51.5" transform="rotate(-90 168.7 51.5)">6</text>
<text x="241" y="51.5" transform="rotate(-90 241 51.5)">6</text>
<text x="70" y="58.4">A4</text>
<text x="105.8" y="59.2" transform="rotate(-90 105.8 59.2)">1</text>
<text x="110.9" y="59.2" transform="rotate(-90 110.9 59.2)">6</text>
<text x="151.4" y="56" transform="rotate(-90 151.4 56)">3</text>
<text x="179.4" y="54.6">23</text>
<text x="179.4" y="57.1">24</text>
<text x="179.4" y="59.7">25</text>
<text x="231.9" y="54.6">2</text>
<text x="241" y="59.2" transform="rotate(-90 241 59.2)">1</text>
<text x="70" y="64.8">A7</text>
<text x="157" y="64.8">8</text>
<text x="179.4" y="62.2">26</text>
<text x="179.4" y="64.8">27</text>
<text x="70" y="69.8">A6</text>
<text x="70" y="67.3">B7</text>
<text x="99.2" y="67.3">2</text>
<text x="117" y="67.3">5</text>
<text x="157" y="67.3">4</text>
<text x="157" y="69.8">5</text>
<text x="179.4" y="67.3">28</text>
<text x="179.8" y="69.8">1</text>
<text x="231.9" y="69.8">5</text>
<text x="241" y="66.8" transform="rotate(-90 241 66.8)">4</text>
<text x="70" y="72.4">B6</text>
<text x="105.8" y="76.9" transform="rotate(-90 105.8 76.9)">3</text>
<text x="110.9" y="76.9" transform="rotate(-90 110.9 76.9)">4</text>
<text x="179.8" y="72.4">2</text>
<text x="241" y="74.4" transform="rotate(-90 241 74.4)">3</text>
<text x="70" y="78.7">A5</text>
<text x="70" y="81.3">B5</text>
<text x="179.4" y="80">12</text>
<text x="70" y="86.4">A8</text>
<text x="70" y="88.9">B8</text>
<text x="179.4" y="85.1">13</text>
<text x="179.4" y="87.6">15</text>
<text x="50.5" y="95.3" transform="rotate(-90 50.5 95.3)">S1</text>
<text x="58.2" y="95.4" transform="rotate(-90 58.2 95.4)">A1</text>
<text x="179.4" y="90.2">14</text>
<text x="179.4" y="95.2">19</text>
<text x="179.4" y="100.3">17</text>
<text x="179.4" y="97.8">18</text>
<text x="207.2" y="97">1</text>
<text x="213.5" y="97">8</text>
<text x="179.4" y="102.9">16</text>
<text x="179.4" y="107.9">21</text>
<text x="179.4" y="105.4">22</text>
<text x="207.2" y="102.1">2</text>
<text x="213.5" y="102.1">7</text>
<text x="179.4" y="110.5">20</text>
<text x="168.7" y="115" transform="rotate(-90 168.7 115)">3</text>
<text x="83.3" y="125.7">2</text>
<text x="101.1" y="125.7">3</text>
<text x="126" y="123.3" transform="rotate(-90 126 123.3)">5</text>
<text x="126" y="129.6" transform="rotate(-90 126 129.6)">4</text>
<text x="92.5" y="135.4" transform="rotate(-90 92.5 135.4)">1</text>
<text x="85.2" y="167.6">8</text>
<text x="110.6" y="167.6">8</text>
<text x="26.8" y="172.7">6</text>
<text x="57.3" y="172.7">6</text>
<text x="85.2" y="172.7">6</text>
<text x="85.2" y="170.2">7</text>
<text x="110.6" y="172.7">6</text>
<text x="110.6" y="170.2">7</text>
<text x="26.8" y="177.8">4</text>
<text x="26.8" y="175.3">5</text>
<text x="57.3" y="177.8">4</text>
<text x="57.3" y="175.3">5</text>
<text x="85.2" y="177.8">4</text>
<text x="85.2" y="175.3">5</text>
<text x="110.6" y="177.8">4</text>
<text x="110.6" y="175.3">5</text>
<text x="26.8" y="185.4">1</text>
<text x="26.8" y="182.9">2</text>
<text x="26.8" y="180.3">3</text>
<text x="57.3" y="185.4">1</text>
<text x="57.3" y="182.9">2</text>
<text x="57.3" y="180.3">3</text>
<text x="85.2" y="185.4">1</text>
<text x="85.2" y="182.9">2</text>
<text x="110.6" y="185.4">1</text>
<text x="110.6" y="182.9">2</text>
<text x="110.6" y="180.3">3</text>
</g>
<g font-size="1.8" fill="#0000c2">
<text x="146" y="191">ESP32 Reset Fix</text>
<text x="146" y="193">see Voltlog #357</text>
</g>
</svg>
